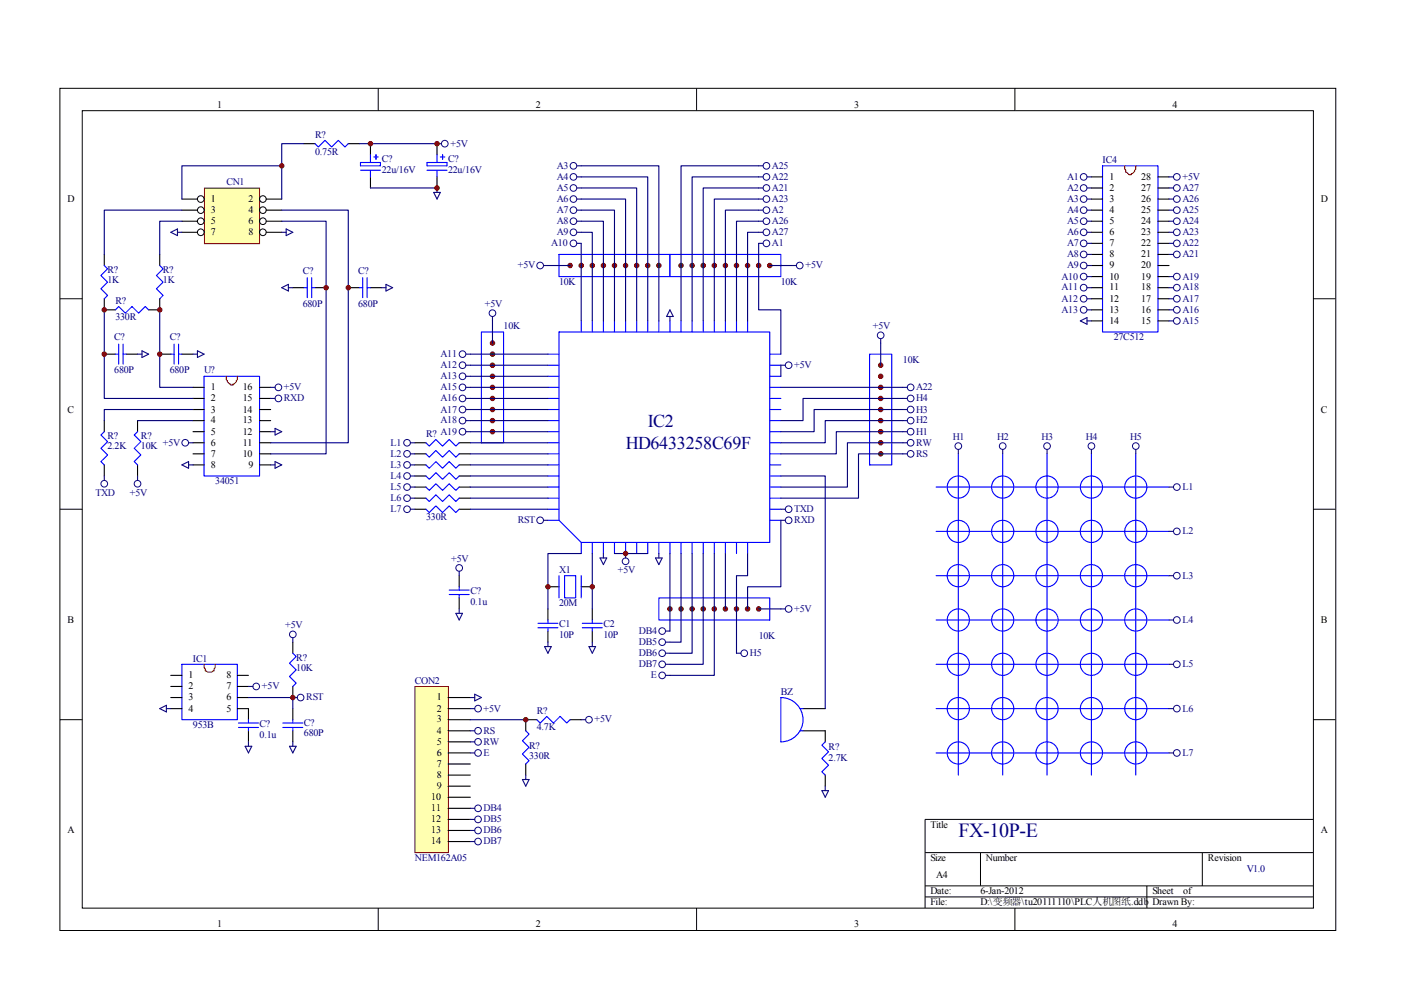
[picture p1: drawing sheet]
<svg xmlns="http://www.w3.org/2000/svg" width="297mm" height="210mm" viewBox="0 0 297 210" stroke-linecap="round" stroke-linejoin="round" font-family="sans-serif">
<g fill="none" stroke="#000" stroke-width=".21">
<path d="M12.7 18.7h270.5v178.6h-270.5zM80.2 18.7v4.7M147.7 18.7v4.7M215.2 18.7v4.7M17.4 23.5h261.1v169h-261.1zM12.7 63.3h4.7M278.4 63.3h4.7M12.7 108h4.7M278.4 108h4.7M12.7 152.6h4.7M278.4 152.6h4.7M278.4 173.7h-82.3v18.8"/>
<path d="M80.2 192.5v4.7M147.7 192.5v4.7M196.1 180.8h82.3M196.1 187.8h82.3M196.1 190.2h82.3M207.9 180.8v7M215.2 192.5v4.7M243.2 187.8v4.7M254.9 180.8v7"/>
</g>
<g fill="none" stroke="#00f" stroke-width=".23">
<path d="M233.8 35.2h11.7v35.2h-11.7zM43.3 79.8h11.7v21.1h-11.7zM116.2 79.8h2.3M116.2 77.4h2.3M116.2 75.1h2.3M118.5 70.4h44.7v44.6h-40l-4.7-4.7zM123.2 68v2.4M125.6 68v2.4M127.9 68v2.4M130.3 68v2.4M132.6 68v2.4M135 68v2.4"/>
<path d="M137.3 68v2.4M139.7 68v2.4M142 68v2.4M144.4 68v2.4M146.7 68v2.4M149.1 68v2.4M151.4 68v2.4M153.8 68v2.4M156.2 68v2.4M158.5 68v2.4M163.2 79.8h2.4M163.2 77.4h2.4"/>
<path d="M163.2 75.1h2.4M116.2 98.6h2.3M116.2 96.2h2.3M116.2 93.9h2.3M116.2 91.5h2.3M116.2 89.2h2.3M116.2 86.8h2.3M116.2 84.5h2.3M116.2 82.1h2.3M163.2 98.6h2.4M163.2 96.2h2.4M163.2 93.9h2.4"/>
<path d="M163.2 91.5h2.4M163.2 89.2h2.4M163.2 86.8h2.4M163.2 84.5h2.4M163.2 82.1h2.4M203.2 96.2v68.1M212.6 96.2v68.1M222 96.2v68.1M231.4 96.2v68.1M240.8 96.2v68.1M116.2 110.3h2.3M116.2 108h2.3"/>
<path d="M116.2 105.6h2.3M116.2 103.3h2.3M116.2 100.9h2.3M123.2 115v2.4M125.6 115v2.4M127.9 115v2.4M130.3 115v2.4M132.6 115v2.4M135 115v2.4M137.3 115v2.4M139.7 115v2.4M142 115v2.4"/>
<path d="M144.4 115v2.4M146.7 115v2.4M149.1 115v2.4M151.4 115v2.4M153.8 115v2.4M156.2 115v2.4M158.5 115v2.4M163.2 110.3h2.4M163.2 108h2.4M163.2 105.6h2.4M163.2 103.3h2.4M163.2 100.9h2.4"/>
<path d="M198.5 103.3h49.4M198.5 112.7h49.4M198.5 122.1h49.4M198.5 131.5h49.4M38.6 140.9h11.7v11.7h-11.7zM198.5 140.9h49.4M198.5 150.2h49.4M198.5 159.6h49.4"/>
<circle cx="203.2" cy="103.3" r="2.35"/>
<circle cx="203.2" cy="112.7" r="2.35"/>
<circle cx="212.6" cy="103.3" r="2.35"/>
<circle cx="212.6" cy="112.7" r="2.35"/>
<circle cx="222" cy="103.3" r="2.35"/>
<circle cx="222" cy="112.7" r="2.35"/>
<circle cx="231.4" cy="103.3" r="2.35"/>
<circle cx="231.4" cy="112.7" r="2.35"/>
<circle cx="240.8" cy="103.3" r="2.35"/>
<circle cx="240.8" cy="112.7" r="2.35"/>
<circle cx="203.2" cy="122.1" r="2.35"/>
<circle cx="203.2" cy="131.5" r="2.35"/>
<circle cx="212.6" cy="122.1" r="2.35"/>
<circle cx="212.6" cy="131.5" r="2.35"/>
<circle cx="222" cy="131.5" r="2.35"/>
<circle cx="222" cy="122.1" r="2.35"/>
<circle cx="231.4" cy="131.5" r="2.35"/>
<circle cx="231.4" cy="122.1" r="2.35"/>
<circle cx="240.8" cy="122.1" r="2.35"/>
<circle cx="240.8" cy="131.5" r="2.35"/>
<circle cx="203.2" cy="150.2" r="2.35"/>
<circle cx="203.2" cy="140.8" r="2.35"/>
<circle cx="203.2" cy="159.6" r="2.35"/>
<circle cx="212.6" cy="150.2" r="2.35"/>
<circle cx="212.6" cy="159.6" r="2.35"/>
<circle cx="212.6" cy="140.8" r="2.35"/>
<circle cx="222" cy="150.2" r="2.35"/>
<circle cx="222" cy="159.6" r="2.35"/>
<circle cx="222" cy="140.8" r="2.35"/>
<circle cx="231.4" cy="150.2" r="2.35"/>
<circle cx="231.4" cy="159.6" r="2.35"/>
<circle cx="231.4" cy="140.8" r="2.35"/>
<circle cx="240.8" cy="150.2" r="2.35"/>
<circle cx="240.8" cy="140.8" r="2.35"/>
<circle cx="240.8" cy="159.6" r="2.35"/>
</g>
<path d="M238.5 35.2v.7l.2 .2v.5h.2a.74 .74 0 0 0 1 .4v-.2a.83 .83 0 0 0 .7-.7l.2-.2v-.7M48 79.8v.7l.2 .2a.83 .83 0 0 0 .7 .7v.3h.5v-.3a.82 .82 0 0 0 .7-.7l.2-.2v-.7M43.3 140.9v.7l.2 .2v.5a2.01 2.01 0 0 0 1.9 0v-.5l.2-.2v-.7" fill="none" stroke="#f00" stroke-width=".23"/>
<g fill="none" stroke="#000" stroke-width=".23">
<path d="M231.4 37.5h2.4M231.4 39.9h2.4M245.5 37.5h2.4M245.5 39.9h2.4M231.4 42.2h2.4M231.4 44.6h2.4M231.4 46.9h2.4M231.4 49.3h2.4M231.4 51.6h2.4M231.4 53.9h2.4M231.4 56.3h2.4M231.4 58.6h2.4"/>
<path d="M245.5 42.2h2.4M245.5 44.6h2.4M245.5 46.9h2.4M245.5 49.3h2.4M245.5 51.6h2.4M245.5 53.9h2.4M245.5 56.3h2.4M245.5 58.6h2.4M231.4 61h2.4M231.4 63.3h2.4M231.4 65.7h2.4M231.4 68h2.4"/>
<path d="M245.5 61h2.4M245.5 63.3h2.4M245.5 65.7h2.4M245.5 68h2.4M40.9 82.1h2.4M40.9 84.5h2.4M40.9 86.8h2.4M40.9 89.2h2.4M40.9 91.5h2.4M40.9 93.9h2.4M40.9 96.2h2.4M40.9 98.6h2.4"/>
<path d="M55 82.1h2.4M55 84.5h2.4M55 86.8h2.4M55 89.2h2.4M55 91.5h2.4M55 93.9h2.4M55 96.2h2.4M55 98.6h2.4M36.2 143.2h2.4M36.2 145.5h2.4M36.2 147.9h2.4M36.2 150.2h2.4"/>
<path d="M50.3 143.2h2.4M50.3 145.5h2.4M50.3 147.9h2.4M50.3 150.2h2.4"/>
</g>
<g fill="none" stroke="#11037f" stroke-width=".21">
<circle cx="203.2" cy="94.6" r=".71"/>
<circle cx="212.6" cy="94.6" r=".71"/>
<circle cx="222" cy="94.6" r=".71"/>
<circle cx="231.4" cy="94.6" r=".71"/>
<circle cx="240.8" cy="94.6" r=".7"/>
<circle cx="249.5" cy="112.7" r=".71"/>
<circle cx="249.5" cy="103.3" r=".71"/>
<circle cx="249.5" cy="131.5" r=".71"/>
<circle cx="249.5" cy="122.1" r=".71"/>
<circle cx="249.5" cy="140.8" r=".71"/>
<circle cx="249.5" cy="159.6" r=".71"/>
<circle cx="249.5" cy="150.2" r=".71"/>
</g>
<path d="M203.2 95.3v.9M212.6 95.3v.9M222 95.3v.9M231.4 95.3v.9M240.8 95.3v.9M247.9 103.3h.9M247.9 112.7h.9M247.9 122.1h.9M247.9 131.5h.9M247.9 140.9h.9M247.9 150.2h.9M247.9 159.6h.9" fill="none" stroke="#11037f" stroke-width=".23"/>
<path d="M43.4 40h11.6v11.7h-11.6z" fill="#ffffb0"/>
<path d="M43.3 39.9h11.7v11.8h-11.7z" fill="none" stroke="#800000" stroke-width=".21"/>
<g fill="none" stroke="#000" stroke-width=".21">
<circle cx="42.6" cy="49.2" r=".71"/>
<circle cx="42.6" cy="44.6" r=".7"/>
<circle cx="42.6" cy="46.9" r=".7"/>
<circle cx="42.6" cy="42.2" r=".7"/>
<circle cx="55.7" cy="49.2" r=".71"/>
<circle cx="55.7" cy="44.6" r=".71"/>
<circle cx="55.7" cy="46.9" r=".71"/>
<circle cx="55.7" cy="42.2" r=".71"/>
</g>
<g fill="none" stroke="#000" stroke-width=".23">
<path d="M64.4 30.5h2.4M73.8 30.5h2.4M78.5 30.5v2.3M78.5 37.5v2.4M92.7 30.5v2.3M92.7 37.5v2.4M22.1 53.9v2.4M33.9 53.9v2.4M38.6 42.2h3.3M38.6 44.6h3.3M38.6 46.9h3.3M38.6 49.3h3.3"/>
<path d="M56.4 42.2h3.3M56.4 44.6h3.3M56.4 46.9h3.3M56.4 49.3h3.3M22.1 63.3v2.4h2.4M33.9 63.3v2.4h-2.4M22.1 89.2v2.3M22.1 98.6v2.3M29.2 89.2v2.3M29.2 98.6v2.3M88 93.9h2.3M88 96.2h2.3"/>
<path d="M88 98.6h2.3M97.4 93.9h2.3M97.4 96.2h2.3M97.4 98.6h2.3M88 100.9h2.3M88 103.3h2.3M88 105.6h2.3M88 108h2.3M97.4 100.9h2.3M97.4 103.3h2.3M97.4 105.6h2.3M97.4 108h2.3"/>
<path d="M116.2 124.4h2.3M116.2 129.1v2.4M116.2 133.8v2.4M123.2 124.4h2.4M125.6 129.1v2.4M125.6 133.8v2.4M52.7 150.2v2.4M52.7 154.9v2.4M62.1 150.2v2.4M62.1 154.9v2.4M170.3 154.9h4.7v2.4M170.3 150.2h4.7"/>
<path d="M175 164.3v2.4"/>
</g>
<g fill="none" stroke="#00f" stroke-width=".23">
<path d="M66.8 30.5l.7 .7 1.4-1.4 1.4 1.4 1.4-1.4 1.4 1.4 .7-.7M76.4 34.5h4.3v.7h-4.3zM76.4 36.1h4.3M78.5 32.8v1.7M78.5 36.1v1.4M79.3 33.3h.9M79.7 32.8v.9M90.5 36.1h4.3M90.5 34.5h4.3v.7h-4.3zM92.7 32.8v1.7M92.7 36.1v1.4M93.4 33.3h.9"/>
<path d="M93.8 32.8v.9M22.1 56.3l.7 .7-1.4 1.4 1.4 1.4-1.4 1.4 1.4 1.4-.7 .7M33.9 56.3l.7 .7-1.4 1.4 1.4 1.4-1.4 1.4 1.4 1.4-.7 .7M118.5 53.9h23.5v4.7h-23.5zM142 53.9h23.6v4.7h-23.6zM24.5 65.7l.7-.7 1.4 1.4 1.4-1.4 1.4 1.4 1.4-1.4 .7 .7M102.1 70.4h4.7v23.5h-4.7zM184.4 75.1h4.7v23.5h-4.7zM22.1 91.5l-.7 .7 1.4 1.4-1.4 1.5 1.4 1.4-1.4 1.4 .7 .7M29.2 91.5l-.7 .7 1.4 1.4-1.4 1.5 1.4 1.4-1.4 1.4 .7 .7M90.3 93.9l.7 .7 1.4-1.4 1.4 1.4 1.4-1.4 1.5 1.4 .7-.7M90.3 96.2l.7 .7 1.4-1.4 1.4 1.4 1.4-1.4 1.5 1.4 .7-.7"/>
<path d="M90.3 98.6l.7 .7 1.4-1.4 1.4 1.4 1.4-1.4 1.5 1.4 .7-.7M90.3 100.9l.7 .7 1.4-1.4 1.4 1.4 1.4-1.4 1.5 1.4 .7-.7M90.3 103.3l.7 .7 1.4-1.4 1.4 1.4 1.4-1.4 1.5 1.4 .7-.7M90.3 105.6l.7 .7 1.4-1.4 1.4 1.4 1.4-1.4 1.5 1.4 .7-.7M90.3 108l.7 .7 1.4-1.4 1.4 1.4 1.4-1.4 1.5 1.4 .7-.7M114.1 132.2h4.2M114.1 133.1h4.2M116.2 131.5v.7M116.2 133.1v.7M118.5 122.1v4.7M119.7 122.1h2.4v4.7h-2.4zM123.2 122.1v4.7"/>
<path d="M123.5 132.2h4.2M123.5 133.1h4.2M125.6 131.5v.7M125.6 133.1v.7M139.7 126.8h23.5v4.7h-23.5zM50.6 153.3h4.2M50.6 154.2h4.2M52.7 152.6v.7M52.7 154.2v.7M60 153.3h4.2M60 154.2h4.2M62.1 152.6v.7"/>
<path d="M62.1 154.2v.7M165.6 147.9a4.7 4.7 0 0 1 4.7 4.7 4.7 4.7 0 0 1-4.7 4.7zM169.6 150.2h.7M169.6 154.9h.7M175 157.3l-.7 .7 1.4 1.4-1.4 1.4 1.4 1.4-1.4 1.4 .7 .7"/>
</g>
<g fill="none" stroke="#11037f" stroke-width=".21">
<circle cx="94.3" cy="30.5" r=".71"/>
<circle cx="114.5" cy="56.3" r=".71"/>
<circle cx="169.6" cy="56.3" r=".71"/>
<circle cx="104.4" cy="66.4" r=".71"/>
<circle cx="186.7" cy="71.1" r=".71"/>
<circle cx="39.3" cy="93.9" r=".71"/>
<circle cx="59" cy="82.1" r=".71"/>
<circle cx="59" cy="84.5" r=".71"/>
<circle cx="86.3" cy="96.2" r=".71"/>
<circle cx="86.3" cy="98.6" r=".71"/>
<circle cx="86.3" cy="93.9" r=".71"/>
<circle cx="22.1" cy="102.6" r=".71"/>
<circle cx="29.2" cy="102.6" r=".71"/>
<circle cx="86.3" cy="100.9" r=".71"/>
<circle cx="86.3" cy="105.6" r=".71"/>
<circle cx="86.3" cy="103.3" r=".71"/>
<circle cx="86.3" cy="108" r=".71"/>
<circle cx="114.5" cy="110.3" r=".71"/>
<circle cx="132.6" cy="119" r=".71"/>
<circle cx="167.2" cy="110.3" r=".71"/>
<circle cx="167.2" cy="108" r=".71"/>
<circle cx="167.2" cy="129.1" r=".71"/>
<circle cx="54.3" cy="145.5" r=".71"/>
<circle cx="63.7" cy="147.9" r=".71"/>
</g>
<g fill="none" stroke="#11037f" stroke-width=".23">
<path d="M92.7 30.5h.9M92.7 39.9v.9M36.2 49.3l1.4-.8v1.5zM37.6 49.3h1M59.7 49.3h1M60.7 48.5l1.4 .8-1.4 .7zM91.9 40.8h1.5l-.7 1.4zM115.2 56.3h1M167.9 56.3h.9M104.4 67.1v.9M142 65.7l.7 1.4h-1.4zM142 67.1v.9"/>
<path d="M186.7 71.8v.9M38.6 98.6l1.4-.7v1.4zM40 93.9h.9M40 98.6h.9M57.4 82.1h.9M57.4 98.6h.9M57.4 91.5h.9M57.4 84.5h.9M58.3 97.9l1.4 .7-1.4 .7zM58.3 90.8l1.4 .7-1.4 .7zM87 93.9h1M87 98.6h1"/>
<path d="M87 96.2h1M22.1 100.9v1M29.2 100.9v1M87 108h1M87 100.9h1M87 103.3h1M87 105.6h1M115.2 110.3h1M127.2 118.3h1.4l-.7 1.4zM127.9 117.4v.9M132.6 117.4v.9M139 118.3h1.4l-.7 1.4z"/>
<path d="M139.7 117.4v.9M165.6 110.3h.9M165.6 108h.9M115.5 137.1h1.4l-.7 1.4zM116.2 136.2v.9M124.9 137.1h1.4l-.7 1.4zM125.6 136.2v.9M165.6 129.1h.9M33.9 150.2l1.4-.7v1.4zM35.3 150.2h.9M52 158.2h1.4l-.7 1.4zM52.7 145.5h.9"/>
<path d="M52.7 157.3v.9M61.4 158.2h1.4l-.7 1.4zM62.1 147.9h.9M62.1 157.3v.9M174.3 167.6h1.4l-.7 1.4zM175 166.7v.9"/>
</g>
<g fill="none" stroke="#000080" stroke-width=".23">
<path d="M64.4 30.5h-4.7v4.7M76.2 30.5h16.5M78.5 39.9h14.2M38.6 42.2v-7h21.1v7M38.6 46.9h-4.7v7M38.6 44.6h-16.5v9.3M59.7 46.9h9.4v49.3h-11.7M59.7 44.6h14.1v49.3h-16.4M116.2 56.3h4.7M123.2 56.3v11.7M125.6 56.3v11.7M127.9 56.3v11.7"/>
<path d="M130.3 56.3v11.7M132.6 56.3v11.7M135 56.3v11.7M137.3 56.3v11.7M139.7 56.3v11.7M144.4 56.3v11.7M146.7 56.3v11.7M149.1 56.3v11.7M151.4 56.3v11.7M153.8 56.3v11.7M156.2 56.3v11.7M158.5 56.3v11.7"/>
<path d="M160.9 56.3v9.4h4.7v9.4M163.2 56.3h4.7M22.1 65.7v18.8h18.8M33.9 65.7v16.4h7M104.4 68v4.7M104.4 79.8h11.8M104.4 77.4h11.8M104.4 75.1h11.8M29.2 89.2h11.7M40.9 86.8h-18.8v2.4M99.7 93.9h16.5M99.7 96.2h16.5"/>
<path d="M99.7 98.6h16.5M104.4 89.2h11.8M104.4 91.5h11.8M104.4 86.8h11.8M104.4 84.5h11.8M104.4 82.1h11.8M99.7 100.9h16.5M99.7 103.3h16.5M99.7 105.6h16.5M99.7 108h16.5M123.2 117.4h-7v11.7M125.6 117.4v11.7"/>
<path d="M130.3 117.4h7M142 117.4v11.7M144.4 117.4v11.7M146.7 117.4v11.7M149.1 117.4v11.7M151.4 117.4v11.7M153.8 117.4v11.7M158.5 117.4v4.7h-2.3v7M165.6 110.3v14.1h-7.1v4.7M165.6 100.9h9.4v49.3M160.9 129.1h4.7M52.7 147.9h9.4v2.3"/>
</g>
<g fill="#800000" stroke="#800000" stroke-width=".21">
<circle cx="78.5" cy="30.5" r=".47"/>
<circle cx="92.7" cy="30.5" r=".47"/>
<circle cx="92.7" cy="39.9" r=".47"/>
<circle cx="59.7" cy="35.2" r=".47"/>
<circle cx="22.1" cy="65.7" r=".47"/>
<circle cx="33.9" cy="65.7" r=".47"/>
<circle cx="132.6" cy="117.4" r=".47"/>
<circle cx="144.4" cy="56.3" r=".47"/>
<circle cx="146.7" cy="56.3" r=".47"/>
<circle cx="149.1" cy="56.3" r=".47"/>
<circle cx="151.4" cy="56.3" r=".47"/>
<circle cx="153.8" cy="56.3" r=".47"/>
<circle cx="156.1" cy="56.3" r=".47"/>
<circle cx="158.5" cy="56.3" r=".47"/>
<circle cx="160.9" cy="56.3" r=".47"/>
<circle cx="163.2" cy="56.3" r=".47"/>
<circle cx="120.9" cy="56.3" r=".47"/>
<circle cx="123.2" cy="56.3" r=".47"/>
<circle cx="125.6" cy="56.3" r=".47"/>
<circle cx="127.9" cy="56.3" r=".47"/>
<circle cx="130.3" cy="56.3" r=".47"/>
<circle cx="132.6" cy="56.3" r=".47"/>
<circle cx="135" cy="56.3" r=".47"/>
<circle cx="137.3" cy="56.3" r=".47"/>
<circle cx="139.7" cy="56.3" r=".47"/>
<circle cx="104.4" cy="91.5" r=".47"/>
<circle cx="104.4" cy="89.2" r=".47"/>
<circle cx="104.4" cy="86.8" r=".47"/>
<circle cx="104.4" cy="84.5" r=".47"/>
<circle cx="104.4" cy="82.1" r=".47"/>
<circle cx="104.4" cy="79.8" r=".47"/>
<circle cx="104.4" cy="77.4" r=".47"/>
<circle cx="104.4" cy="75.1" r=".47"/>
<circle cx="104.4" cy="72.7" r=".47"/>
<circle cx="186.7" cy="96.2" r=".47"/>
<circle cx="186.7" cy="93.9" r=".47"/>
<circle cx="186.7" cy="91.5" r=".47"/>
<circle cx="186.7" cy="89.2" r=".47"/>
<circle cx="186.7" cy="86.8" r=".47"/>
<circle cx="186.7" cy="84.5" r=".47"/>
<circle cx="186.7" cy="82.1" r=".47"/>
<circle cx="186.7" cy="79.8" r=".47"/>
<circle cx="186.7" cy="77.4" r=".47"/>
<circle cx="160.9" cy="129.1" r=".47"/>
<circle cx="158.5" cy="129.1" r=".47"/>
<circle cx="156.1" cy="129.1" r=".47"/>
<circle cx="153.8" cy="129.1" r=".47"/>
<circle cx="151.4" cy="129.1" r=".47"/>
<circle cx="149.1" cy="129.1" r=".47"/>
<circle cx="146.7" cy="129.1" r=".47"/>
<circle cx="144.4" cy="129.1" r=".47"/>
<circle cx="142" cy="129.1" r=".47"/>
<circle cx="125.6" cy="124.4" r=".47"/>
<circle cx="116.2" cy="124.4" r=".47"/>
</g>
<path d="M88.1 145.6h7v35.2h-7z" fill="#ffffb0"/>
<path d="M88 145.6h7.1v35.2h-7.1z" fill="none" stroke="#800000" stroke-width=".21"/>
<g fill="none" stroke="#000" stroke-width=".23">
<path d="M22.1 75.1h2.4M26.8 75.1h2.4M33.9 75.1h2.3M38.6 75.1h2.3M62.1 61h2.3M66.8 61h2.3M73.8 61h2.4M78.5 61h2.4M62.1 136.2v2.3M97.4 122.1v2.3M97.4 126.8v2.3M62.1 145.5v2.4"/>
<path d="M95 147.9h4.7M95 150.2h4.7M95 152.6h4.7M95 154.9h4.7M95 157.3h4.7M95 159.6h4.7M113.8 152.6h-2.3v2.3M120.9 152.6h2.3M95 162h4.7M95 164.3h4.7M95 166.7h4.7M95 169h4.7"/>
<path d="M95 171.4h4.7M95 173.7h4.7M95 176.1h4.7M95 178.4h4.7M111.5 162v2.3"/>
</g>
<g fill="none" stroke="#11037f" stroke-width=".21">
<circle cx="121.6" cy="35.2" r=".71"/>
<circle cx="121.6" cy="37.5" r=".7"/>
<circle cx="121.6" cy="39.9" r=".7"/>
<circle cx="162.5" cy="35.2" r=".71"/>
<circle cx="162.5" cy="37.5" r=".71"/>
<circle cx="162.5" cy="39.9" r=".71"/>
<circle cx="229.8" cy="37.5" r=".71"/>
<circle cx="229.8" cy="39.9" r=".71"/>
<circle cx="249.5" cy="37.5" r=".71"/>
<circle cx="249.5" cy="39.9" r=".71"/>
<circle cx="121.6" cy="51.6" r=".71"/>
<circle cx="121.6" cy="49.2" r=".71"/>
<circle cx="121.6" cy="44.6" r=".7"/>
<circle cx="121.6" cy="46.9" r=".7"/>
<circle cx="121.6" cy="42.2" r=".7"/>
<circle cx="162.5" cy="51.6" r=".71"/>
<circle cx="162.5" cy="49.2" r=".71"/>
<circle cx="162.5" cy="44.6" r=".71"/>
<circle cx="162.5" cy="46.9" r=".71"/>
<circle cx="162.5" cy="42.2" r=".71"/>
<circle cx="229.8" cy="51.6" r=".71"/>
<circle cx="229.8" cy="49.2" r=".71"/>
<circle cx="229.8" cy="53.9" r=".71"/>
<circle cx="229.8" cy="44.6" r=".71"/>
<circle cx="229.8" cy="46.9" r=".71"/>
<circle cx="229.8" cy="56.3" r=".71"/>
<circle cx="229.8" cy="58.6" r=".71"/>
<circle cx="229.8" cy="42.2" r=".71"/>
<circle cx="249.5" cy="49.2" r=".71"/>
<circle cx="249.5" cy="51.6" r=".71"/>
<circle cx="249.5" cy="44.6" r=".71"/>
<circle cx="249.5" cy="53.9" r=".71"/>
<circle cx="249.5" cy="46.9" r=".71"/>
<circle cx="249.5" cy="58.6" r=".71"/>
<circle cx="249.5" cy="42.2" r=".71"/>
<circle cx="98.1" cy="79.8" r=".71"/>
<circle cx="98.1" cy="77.4" r=".71"/>
<circle cx="98.1" cy="75.1" r=".71"/>
<circle cx="167.2" cy="77.4" r=".71"/>
<circle cx="229.8" cy="65.7" r=".71"/>
<circle cx="229.8" cy="63.3" r=".71"/>
<circle cx="229.8" cy="61" r=".71"/>
<circle cx="249.5" cy="68" r=".71"/>
<circle cx="249.5" cy="65.7" r=".71"/>
<circle cx="249.5" cy="61" r=".71"/>
<circle cx="249.5" cy="63.3" r=".71"/>
<circle cx="98.1" cy="82.1" r=".71"/>
<circle cx="98.1" cy="91.5" r=".71"/>
<circle cx="98.1" cy="86.8" r=".71"/>
<circle cx="98.1" cy="89.2" r=".71"/>
<circle cx="98.1" cy="84.5" r=".71"/>
<circle cx="193.1" cy="82.1" r=".71"/>
<circle cx="193.1" cy="96.2" r=".71"/>
<circle cx="193.1" cy="91.5" r=".71"/>
<circle cx="193.1" cy="93.9" r=".71"/>
<circle cx="193.1" cy="84.5" r=".71"/>
<circle cx="193.1" cy="89.2" r=".71"/>
<circle cx="193.1" cy="86.8" r=".71"/>
<circle cx="62.1" cy="134.5" r=".71"/>
<circle cx="97.4" cy="120.4" r=".71"/>
<circle cx="140.4" cy="133.8" r=".7"/>
<circle cx="140.4" cy="138.5" r=".7"/>
<circle cx="140.4" cy="136.2" r=".7"/>
<circle cx="157.8" cy="138.5" r=".71"/>
<circle cx="101.4" cy="157.3" r=".71"/>
<circle cx="101.4" cy="159.6" r=".71"/>
<circle cx="101.4" cy="154.9" r=".7"/>
<circle cx="101.4" cy="150.2" r=".7"/>
<circle cx="124.9" cy="152.6" r=".7"/>
<circle cx="140.4" cy="143.2" r=".71"/>
<circle cx="140.4" cy="140.8" r=".71"/>
<circle cx="101.4" cy="173.7" r=".71"/>
<circle cx="101.4" cy="176.1" r=".71"/>
<circle cx="101.4" cy="171.4" r=".7"/>
<circle cx="101.4" cy="178.4" r=".7"/>
</g>
<g fill="none" stroke="#11037f" stroke-width=".23">
<path d="M122.3 37.5h.9M122.3 39.9h.9M122.3 35.2h.9M160.9 37.5h.9M160.9 39.9h.9M160.9 35.2h.9M230.5 37.5h.9M230.5 39.9h.9M247.9 37.5h.9M247.9 39.9h.9M122.3 42.2h.9M122.3 44.6h.9"/>
<path d="M122.3 46.9h.9M122.3 49.3h.9M122.3 51.6h.9M160.9 42.2h.9M160.9 44.6h.9M160.9 46.9h.9M160.9 49.3h.9M160.9 51.6h.9M230.5 42.2h.9M230.5 44.6h.9M230.5 46.9h.9M230.5 49.3h.9"/>
<path d="M230.5 51.6h.9M230.5 53.9h.9M230.5 56.3h.9M230.5 58.6h.9M247.9 42.2h.9M247.9 44.6h.9M247.9 46.9h.9M247.9 49.3h.9M247.9 51.6h.9M247.9 53.9h.9M247.9 58.6h.9M29.2 75.1h.9"/>
<path d="M30.1 74.4l1.4 .7-1.4 .7zM40.9 75.1h1M41.9 74.4l1.4 .7-1.4 .7zM59.7 61l1.4-.7v1.4zM61.1 61h1M80.9 61h.9M81.8 60.3l1.4 .7-1.4 .7zM98.8 77.4h.9M98.8 75.1h.9M98.8 79.8h.9M165.6 77.4h.9M229 68l1.5-.7v1.4z"/>
<path d="M230.5 68h.9M230.5 61h.9M230.5 63.3h.9M230.5 65.7h.9M247.9 68h.9M247.9 61h.9M247.9 63.3h.9M247.9 65.7h.9M98.8 91.5h.9M98.8 89.2h.9M98.8 86.8h.9M98.8 84.5h.9"/>
<path d="M98.8 82.1h.9M191.4 96.2h1M191.4 93.9h1M191.4 91.5h1M191.4 89.2h1M191.4 86.8h1M191.4 84.5h1M191.4 82.1h1M62.1 135.2v1M96.7 130h1.4l-.7 1.5zM97.4 121.1v1M97.4 129.1v.9"/>
<path d="M141.1 133.8h.9M141.1 136.2h.9M141.1 138.5h.9M156.2 138.5h.9M99.7 150.2h1M99.7 154.9h1M99.7 157.3h1M99.7 159.6h1M99.7 147.9h1M100.7 147.2l1.4 .7-1.4 .7zM123.2 152.6h1M141.1 140.9h.9"/>
<path d="M141.1 143.2h.9M99.7 171.4h1M99.7 173.7h1M99.7 176.1h1M99.7 178.4h1M110.8 165.3h1.4l-.7 1.4zM111.5 164.3v1"/>
</g>
<g fill="none" stroke="#00f" stroke-width=".23">
<path d="M65.1 58.9v4.2M66.1 58.9v4.2M76.9 58.9v4.2M77.8 58.9v4.2M24.5 75.1h.7M25.2 73v4.2M26.1 75.1h.7M26.1 73v4.2M36.2 75.1h.7M36.9 73v4.2M37.9 75.1h.7M37.9 73v4.2"/>
<path d="M64.4 61h.7M66.1 61h.7M76.2 61h.7M77.8 61h.7M62.1 138.5l.7 .7-1.4 1.4 1.4 1.4-1.4 1.4 1.4 1.4-.7 .7M95.2 125.1h4.3M95.2 126.1h4.3M97.4 124.4v.7M97.4 126.1v.7M111.5 154.9l.7 .7-1.4 1.5 1.4 1.4-1.4 1.4 1.4 1.4-.7 .7M113.8 152.6l.7 .7 1.4-1.4 1.4 1.4 1.5-1.4 1.4 1.4 .7-.7"/>
</g>
<g fill="none" stroke="#000080" stroke-width=".23">
<path d="M123.2 39.9h11.8v16.4M123.2 37.5h14.1v18.8M123.2 35.2h16.5v21.1M160.9 35.2h-16.5v21.1M160.9 37.5h-14.2v18.8M160.9 39.9h-11.8v16.4M123.2 49.3h2.4v7M123.2 46.9h4.7v9.4M123.2 44.6h7.1v11.7M123.2 42.2h9.4v14.1M123.2 51.6v4.7M160.9 42.2h-9.5v14.1"/>
<path d="M160.9 44.6h-7.1v11.7M160.9 46.9h-4.7v9.4M160.9 49.3h-2.4v7M160.9 51.6v4.7M99.7 75.1h4.7M99.7 77.4h4.7M99.7 79.8h4.7M165.6 77.4v2.4M186.7 72.7v4.7M99.7 82.1h4.7M99.7 84.5h4.7M99.7 86.8h4.7"/>
<path d="M99.7 89.2h4.7M99.7 91.5h4.7M165.6 82.1h25.8M191.4 93.9h-11.7v9.4h-14.1M191.4 96.2h-9.4v9.4h-16.4M191.4 91.5h-14.1v4.7h-11.7M191.4 89.2h-16.4v4.7h-9.4M191.4 86.8h-18.8v4.7h-7M191.4 84.5h-21.1v4.7h-4.7M142 129.1v4.7M144.4 129.1v7.1h-2.4M146.7 129.1v9.4h-4.7"/>
<path d="M149.1 129.1v11.8h-7.1M151.4 129.1v14.1h-9.4M156.2 129.1v9.4M99.7 152.6h11.8"/>
</g>
<g fill="#800000" stroke="#800000" stroke-width=".21">
<circle cx="111.5" cy="152.6" r=".47"/>
<circle cx="62.1" cy="147.9" r=".47"/>
<circle cx="69.1" cy="61" r=".47"/>
<circle cx="73.8" cy="61" r=".47"/>
<circle cx="22.1" cy="75.1" r=".47"/>
<circle cx="33.9" cy="75.1" r=".47"/>
</g>
<text font-size="4.2" fill="#000080" x="203.2" y="177.4">FX-10P-E</text>
<g font-size="3.8" fill="#000080">
<text x="132.7" y="95.3">HD6433258C69F</text>
<text x="137.3" y="90.6">IC2</text>
</g>
<g font-size="2.1">
<text x="46.1" y="22.9">1</text>
<text x="113.6" y="22.9">2</text>
<text x="181.1" y="22.9">3</text>
<text x="248.6" y="22.9">4</text>
<text x="235.2" y="38.1">1</text>
<text x="235.2" y="40.5">2</text>
<text x="242" y="40.5">27</text>
<text x="242" y="38.1">28</text>
<text x="14.3" y="42.8">D</text>
<text x="44.7" y="42.8">1</text>
<text x="44.7" y="45.1">3</text>
<text x="44.7" y="47.5">5</text>
<text x="52.7" y="42.8">2</text>
<text x="52.7" y="45.1">4</text>
<text x="52.7" y="47.5">6</text>
<text x="235.2" y="42.8">3</text>
<text x="235.2" y="45.1">4</text>
<text x="235.2" y="47.5">5</text>
<text x="242" y="47.5">24</text>
<text x="242" y="45.1">25</text>
<text x="242" y="42.8">26</text>
<text x="280.1" y="42.8">D</text>
<text x="44.7" y="49.9">7</text>
<text x="52.7" y="49.9">8</text>
<text x="235.2" y="49.9">6</text>
<text x="235.2" y="52.2">7</text>
<text x="242" y="52.2">22</text>
<text x="242" y="49.9">23</text>
<text x="235.2" y="54.5">8</text>
<text x="235.2" y="56.9">9</text>
<text x="235.2" y="59.3">10</text>
<text x="242" y="59.3">19</text>
<text x="242" y="56.9">20</text>
<text x="242" y="54.5">21</text>
<text x="235.2" y="61.6">11</text>
<text x="235.2" y="63.9">12</text>
<text x="242" y="63.9">17</text>
<text x="242" y="61.6">18</text>
<text x="235.2" y="66.3">13</text>
<text x="235.2" y="68.7">14</text>
<text x="242" y="68.7">15</text>
<text x="242" y="66.3">16</text>
<text x="44.7" y="82.7">1</text>
<text x="51.5" y="82.7">16</text>
<text x="14.3" y="87.5">C</text>
<text x="44.7" y="85.1">2</text>
<text x="44.7" y="87.5">3</text>
<text x="44.7" y="89.8">4</text>
<text x="51.5" y="89.8">13</text>
<text x="51.5" y="87.5">14</text>
<text x="51.5" y="85.1">15</text>
<text x="280.1" y="87.5">C</text>
<text x="44.7" y="92.1">5</text>
<text x="44.7" y="94.5">6</text>
<text x="51.5" y="94.5">11</text>
<text x="51.5" y="92.1">12</text>
<text x="44.7" y="96.9">7</text>
<text x="44.7" y="99.2">8</text>
<text x="51.5" y="96.9">10</text>
<text x="52.7" y="99.2">9</text>
<text x="14.3" y="132.1">B</text>
<text x="280.1" y="132.1">B</text>
<text x="40" y="143.8">1</text>
<text x="48" y="143.8">8</text>
<text x="40" y="146.1">2</text>
<text x="40" y="148.5">3</text>
<text x="48" y="148.5">6</text>
<text x="48" y="146.1">7</text>
<text x="92.6" y="148.5">1</text>
<text x="40" y="150.9">4</text>
<text x="48" y="150.9">5</text>
<text x="92.6" y="150.9">2</text>
<text x="92.6" y="153.2">3</text>
<text x="92.6" y="155.5">4</text>
<text x="92.6" y="157.9">5</text>
<text x="92.6" y="160.3">6</text>
<text x="92.6" y="162.6">7</text>
<text x="92.6" y="164.9">8</text>
<text x="92.6" y="167.3">9</text>
<text x="91.4" y="169.6">10</text>
<text x="91.4" y="172">11</text>
<text x="14.3" y="176.7">A</text>
<text x="91.4" y="174.3">12</text>
<text x="91.4" y="176.7">13</text>
<text x="91.4" y="179">14</text>
<text x="197.3" y="175.5">Title</text>
<text x="280.1" y="176.7">A</text>
<text x="197.3" y="182.6">Size</text>
<text x="209" y="182.6">Number</text>
<text x="256.1" y="182.6">Revision</text>
<text x="197.3" y="189.6">Date:</text>
<text x="197.3" y="192">File:</text>
<text x="198.5" y="186.1">A4</text>
<text x="207.9" y="189.6">6-Jan-2012</text>
<text x="207.9" y="192">D:\变频器\tu20111110\PLC人机图纸.ddb</text>
<text x="244.3" y="189.6">Sheet</text>
<text x="244.3" y="192">Drawn By:</text>
<text x="250.9" y="189.6">of</text>
<text x="46.1" y="196.6">1</text>
<text x="113.6" y="196.6">2</text>
<text x="181.1" y="196.6">3</text>
<text x="248.6" y="196.6">4</text>
</g>
<g font-size="2.1" fill="#000080">
<text x="66.8" y="29.2">R?</text>
<text x="66.8" y="32.9">0.75R</text>
<text x="80.9" y="34.4">C?</text>
<text x="95" y="34.4">C?</text>
<text x="233.8" y="34.6">IC4</text>
<text x="48" y="39.3">CN1</text>
<text x="80.9" y="36.7">22u/16V</text>
<text x="95" y="36.7">22u/16V</text>
<text x="22.8" y="57.8">R?</text>
<text x="22.8" y="60">1K</text>
<text x="34.5" y="57.8">R?</text>
<text x="34.5" y="60">1K</text>
<text x="64.2" y="58.1">C?</text>
<text x="75.9" y="58.1">C?</text>
<text x="24.5" y="64.4">R?</text>
<text x="64.2" y="65.1">680P</text>
<text x="75.9" y="65.1">680P</text>
<text x="118.5" y="60.5">10K</text>
<text x="165.5" y="60.5">10K</text>
<text x="24.5" y="67.9">330R</text>
<text x="106.8" y="69.8">10K</text>
<text x="24.2" y="72.2">C?</text>
<text x="36" y="72.2">C?</text>
<text x="191.4" y="76.9">10K</text>
<text x="236.1" y="72.2">27C512</text>
<text x="24.2" y="79.2">680P</text>
<text x="36" y="79.2">680P</text>
<text x="43.3" y="79.2">U?</text>
<text x="22.8" y="93.1">R?</text>
<text x="22.8" y="95.2">2.2K</text>
<text x="29.9" y="93.1">R?</text>
<text x="29.9" y="95.2">10K</text>
<text x="90.3" y="92.6">R? A19</text>
<text x="45.6" y="102.7">34051</text>
<text x="90.3" y="110.3">330R</text>
<text x="99.7" y="125.9">C?</text>
<text x="118.5" y="121.5">X1</text>
<text x="99.7" y="128.3">0.1u</text>
<text x="118.5" y="128.5">20M</text>
<text x="118.5" y="133">C1</text>
<text x="118.5" y="135.3">10P</text>
<text x="127.9" y="133">C2</text>
<text x="127.9" y="135.3">10P</text>
<text x="160.9" y="135.6">10K</text>
<text x="40.9" y="140.3">IC1</text>
<text x="62.8" y="140.1">R?</text>
<text x="62.8" y="142.2">10K</text>
<text x="88" y="145">CON2</text>
<text x="165.5" y="147.3">BZ</text>
<text x="40.9" y="154.4">953B</text>
<text x="55" y="154.1">C?</text>
<text x="64.4" y="153.9">C?</text>
<text x="113.8" y="151.3">R?</text>
<text x="113.8" y="154.9">4.7K</text>
<text x="55" y="156.5">0.1u</text>
<text x="64.4" y="156.1">680P</text>
<text x="112.2" y="158.8">R?</text>
<text x="112.2" y="161">330R</text>
<text x="175.7" y="159.1">R?</text>
<text x="175.7" y="161.4">2.7K</text>
<text x="88" y="182.6">NEM162A05</text>
<text x="264.3" y="184.9">V1.0</text>
</g>
<g font-size="2.1" fill="#11037f">
<text x="95.5" y="31.1">+5V</text>
<text x="118" y="35.7">A3</text>
<text x="163.7" y="35.7">A25</text>
<text x="118" y="40.5">A5</text>
<text x="118" y="38.1">A4</text>
<text x="163.7" y="40.5">A21</text>
<text x="163.7" y="38.1">A22</text>
<text x="226.2" y="38.1">A1</text>
<text x="226.2" y="40.5">A2</text>
<text x="250.7" y="38.1">+5V</text>
<text x="250.7" y="40.5">A27</text>
<text x="118" y="47.5">A8</text>
<text x="118" y="45.1">A7</text>
<text x="118" y="42.8">A6</text>
<text x="163.7" y="47.5">A26</text>
<text x="163.7" y="45.1">A2</text>
<text x="163.7" y="42.8">A23</text>
<text x="226.2" y="42.8">A3</text>
<text x="226.2" y="45.1">A4</text>
<text x="226.2" y="47.5">A5</text>
<text x="250.7" y="47.5">A24</text>
<text x="250.7" y="45.1">A25</text>
<text x="250.7" y="42.8">A26</text>
<text x="116.8" y="52.2">A10</text>
<text x="118" y="49.9">A9</text>
<text x="163.7" y="52.2">A1</text>
<text x="163.7" y="49.9">A27</text>
<text x="226.2" y="49.9">A6</text>
<text x="226.2" y="52.2">A7</text>
<text x="250.7" y="52.2">A22</text>
<text x="250.7" y="49.9">A23</text>
<text x="109.8" y="56.9">+5V</text>
<text x="170.8" y="56.9">+5V</text>
<text x="225" y="59.3">A10</text>
<text x="226.2" y="54.5">A8</text>
<text x="226.2" y="56.9">A9</text>
<text x="250.7" y="59.3">A19</text>
<text x="250.7" y="54.5">A21</text>
<text x="102.8" y="65.1">+5V</text>
<text x="225" y="61.6">A11</text>
<text x="225" y="63.9">A12</text>
<text x="250.7" y="63.9">A17</text>
<text x="250.7" y="61.6">A18</text>
<text x="185.1" y="69.8">+5V</text>
<text x="225" y="66.3">A13</text>
<text x="250.7" y="68.7">A15</text>
<text x="250.7" y="66.3">A16</text>
<text x="93.4" y="75.7">A11</text>
<text x="60.2" y="82.7">+5V</text>
<text x="93.4" y="78.1">A12</text>
<text x="93.4" y="80.4">A13</text>
<text x="93.4" y="82.7">A15</text>
<text x="168.4" y="78.1">+5V</text>
<text x="194.2" y="82.7">A22</text>
<text x="60.2" y="85.1">RXD</text>
<text x="93.4" y="87.5">A17</text>
<text x="93.4" y="85.1">A16</text>
<text x="93.4" y="89.8">A18</text>
<text x="194.2" y="89.8">H2</text>
<text x="194.2" y="87.5">H3</text>
<text x="194.2" y="85.1">H4</text>
<text x="34.5" y="94.5">+5V</text>
<text x="82.8" y="94.5">L1</text>
<text x="194.2" y="94.5">RW</text>
<text x="194.2" y="92.1">H1</text>
<text x="202" y="93.3">H1</text>
<text x="211.4" y="93.3">H2</text>
<text x="220.8" y="93.3">H3</text>
<text x="230.2" y="93.3">H4</text>
<text x="239.6" y="93.3">H5</text>
<text x="82.8" y="96.9">L2</text>
<text x="82.8" y="99.2">L3</text>
<text x="82.8" y="101.5">L4</text>
<text x="194.2" y="96.9">RS</text>
<text x="20.2" y="105.1">TXD</text>
<text x="27.5" y="105.1">+5V</text>
<text x="82.8" y="103.9">L5</text>
<text x="82.8" y="106.2">L6</text>
<text x="250.7" y="103.9">L1</text>
<text x="82.8" y="108.6">L7</text>
<text x="109.8" y="110.9">RST</text>
<text x="168.4" y="110.9">RXD</text>
<text x="168.4" y="108.6">TXD</text>
<text x="250.7" y="113.3">L2</text>
<text x="95.7" y="119.1">+5V</text>
<text x="131" y="121.5">+5V</text>
<text x="250.7" y="122.7">L3</text>
<text x="168.4" y="129.7">+5V</text>
<text x="60.5" y="133.2">+5V</text>
<text x="135.5" y="134.4">DB4</text>
<text x="135.5" y="136.8">DB5</text>
<text x="250.7" y="132.1">L4</text>
<text x="135.5" y="139.1">DB6</text>
<text x="135.5" y="141.5">DB7</text>
<text x="138" y="143.8">E</text>
<text x="159" y="139.1">H5</text>
<text x="250.7" y="141.5">L5</text>
<text x="55.5" y="146.1">+5V</text>
<text x="64.9" y="148.5">RST</text>
<text x="102.5" y="150.9">+5V</text>
<text x="102.5" y="155.5">RS</text>
<text x="126.1" y="153.2">+5V</text>
<text x="250.7" y="150.9">L6</text>
<text x="102.5" y="157.9">RW</text>
<text x="102.5" y="160.3">E</text>
<text x="250.7" y="160.3">L7</text>
<text x="102.5" y="172">DB4</text>
<text x="102.5" y="174.3">DB5</text>
<text x="102.5" y="176.7">DB6</text>
<text x="102.5" y="179">DB7</text>
</g>
</svg>
